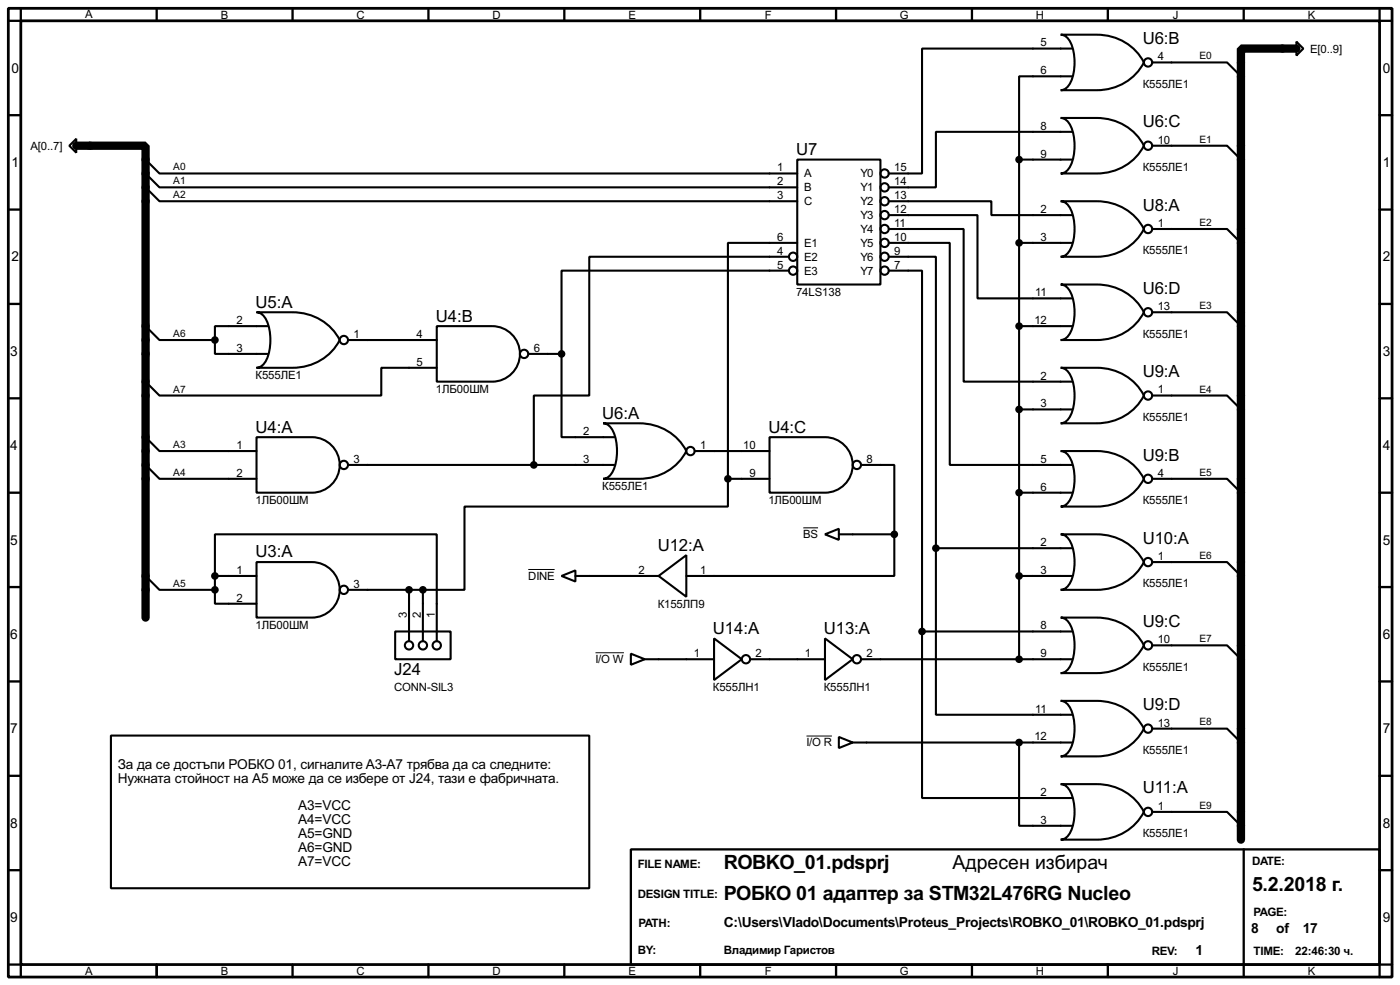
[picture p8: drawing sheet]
<svg xmlns="http://www.w3.org/2000/svg" width="256mm" height="180mm" viewBox="0 0 256 180" stroke-linecap="round" stroke-linejoin="round" font-family="sans-serif">
<path d="M1.5 1.5h253.5v177.3h-253.5zM3.8 3.8h248.9v172.7h-248.9z" fill="none" stroke="#000" stroke-width=".51"/>
<g fill="none" stroke="#000" stroke-width=".42">
<path d="M3.8 1.5v2.3h-2.3M28.7 1.5v2.3M53.6 1.5v2.3M78.5 1.5v2.3M103.4 1.5v2.3M128.3 1.5v2.3M153.2 1.5v2.3M178.1 1.5v2.3M202.9 1.5v2.3M227.8 1.5v2.3M252.7 1.5v2.3h2.3M1.5 21.1h2.3"/>
<path d="M1.5 38.4h2.3M252.7 21.1h2.3M252.7 38.4h2.3M1.5 55.6h2.3M252.7 55.6h2.3M1.5 72.9h2.3M252.7 72.9h2.3M1.5 90.2h2.3M252.7 90.2h2.3M1.5 107.4h2.3M252.7 107.4h2.3M1.5 124.7h2.3"/>
<path d="M252.7 124.7h2.3M1.5 142h2.3M1.5 159.3h2.3M115.6 155.4h137.1v21.1h-137.1zM227.8 155.4v23.4M252.7 142h2.3M252.7 159.3h2.3M1.5 176.5h2.3v2.3M28.7 176.5v2.3M53.6 176.5v2.3M78.5 176.5v2.3M103.4 176.5v2.3"/>
<path d="M128.3 176.5v2.3M153.2 176.5v2.3M178.1 176.5v2.3M202.9 176.5v2.3M255 176.5h-2.3v2.3"/>
</g>
<path d="M237.5 8.9h-10.2v144.8M14 26.7h12.7v86.3" fill="none" stroke="#000" stroke-width="1.5"/>
<g fill="none" stroke="#000" stroke-width=".38">
<path d="M194.3 6.3h6.6a9.5 9.5 0 0 1 8.6 5.1 9.5 9.5 0 0 1-8.6 5.1h-6.6a2.2 2.2 0 0 0 1.9-1.5 9.2 9.2 0 0 0-.4-7.8l-.9-.7zM196.3 8.9h-27.4v22.8h-6.1M196.3 14h-9.6v15.2M211.1 11.4h13.7l2.5 2.6M237.5 7.6l1.3 1.3-1.3 1.3zM12.7 26.7l1.3-1.3v2.5zM26.7 31.7l2.5 2.6h116.8M26.7 34.3l2.5 2.5h116.8M26.7 29.2l2.5 2.5h116.8M146 29.2h15.3v22.9h-15.3zM162.8 36.8h18.8v2.6h14.7M162.8 39.4h16.3v15.2h17.2"/>
<path d="M186.7 29.2v91.4M186.7 29.2h9.6M194.3 21.6h6.6a9.5 9.5 0 0 1 8.6 5.1 9.5 9.5 0 0 1-8.6 5h-6.6a2.2 2.2 0 0 0 1.9-1.4 9.2 9.2 0 0 0-.4-7.8l-.9-.8zM194.3 36.8h6.6a9.5 9.5 0 0 1 8.6 5.1 9.5 9.5 0 0 1-8.6 5.1h-6.6a2.2 2.2 0 0 0 1.9-1.5 9.2 9.2 0 0 0-.4-7.8l-.9-.8zM196.3 24.1h-24.9v10.2h-8.6M211.1 26.7h13.7l2.5 2.5M26.7 59.7l2.5 2.5h10.2M47 57.1h6.6a9.5 9.5 0 0 1 8.6 5.1 9.5 9.5 0 0 1-8.6 5.1h-6.6a2.2 2.2 0 0 0 1.8-1.5 9.2 9.2 0 0 0-.3-7.8l-1-.7zM49 59.7h-9.6v2.5M80 59.7h10.2a5.1 5.1 0 0 1 5 5.1 5.1 5.1 0 0 1-5 5h-10.2zM144.5 47h-36.6v25.4h-10.1v12.7M144.5 49.5h-41.6v15.3"/>
<path d="M146 44.4h-12.7v43.2M162.8 41.9h13.7v27.9h19.8M162.8 44.4h11.2v40.7h22.3M162.8 47h8.6v53.3M162.8 49.5h6.1v66.1M186.7 59.7h9.6M186.7 44.4h9.6M194.3 52.1h6.6a9.5 9.5 0 0 1 8.6 5 9.5 9.5 0 0 1-8.6 5.1h-6.6a2.2 2.2 0 0 0 1.9-1.5 9.2 9.2 0 0 0-.4-7.8l-.9-.7zM211.1 41.9h13.7l2.5 2.5M211.1 57.1h13.7l2.5 2.6M39.4 62.2v2.6h9.6M63.8 62.2h16.2"/>
<path d="M80 67.3h-10.2v5.1h-40.6l-2.5-2.6M96.8 64.8h6.1M102.9 64.8v15.2h9.6M110.5 77.5h6.6a9.5 9.5 0 0 1 8.6 5 9.5 9.5 0 0 1-8.6 5.1h-6.6a2.2 2.2 0 0 0 1.8-1.5 9.2 9.2 0 0 0-.3-7.8l-1-.7zM186.7 74.9h9.6M194.3 67.3h6.6a9.5 9.5 0 0 1 8.6 5.1 9.5 9.5 0 0 1-8.6 5.1h-6.6a2.2 2.2 0 0 0 1.9-1.5 9.2 9.2 0 0 0-.4-7.8l-.9-.8zM211.1 72.4h13.7l2.5 2.5M26.7 80l2.5 2.5h17.8M26.7 85.1l2.5 2.5h17.8M47 80h10.1a5.1 5.1 0 0 1 5.1 5.1 5.1 5.1 0 0 1-5.1 5.1h-10.1zM63.8 85.1h48.7M127.3 82.5h13.7"/>
<path d="M133.3 87.6v5.1h-48.2v15.2h-7.6M133.3 87.6h7.7M141 80h10.1a5.1 5.1 0 0 1 5.1 5.1 5.1 5.1 0 0 1-5.1 5.1h-10.1zM151.1 97.8l2.6-1v2zM153.7 97.8h10.1M157.7 85.1h6.1v12.7M163.8 97.8v7.6h-38.1M186.7 90.2h9.6M194.3 82.5h6.6a9.5 9.5 0 0 1 8.6 5.1 9.5 9.5 0 0 1-8.6 5.1h-6.6a2.2 2.2 0 0 0 1.9-1.5 9.2 9.2 0 0 0-.4-7.8l-.9-.7zM194.3 97.8h6.6a9.5 9.5 0 0 1 8.6 5.1 9.5 9.5 0 0 1-8.6 5h-6.6a2.2 2.2 0 0 0 1.9-1.4 9.2 9.2 0 0 0-.4-7.8l-.9-.8zM211.1 87.6h13.7l2.5 2.6M26.7 105.4l2.5 2.5h10.2"/>
<path d="M39.4 107.9v2.6h7.6M39.4 105.4v-7.6h40.6v19.5M39.4 105.4v2.5M39.4 105.4h7.6M47 102.9h10.1a5.1 5.1 0 0 1 5.1 5 5.1 5.1 0 0 1-5.1 5.1h-10.1zM63.8 107.9h13.7M72.4 115.6h10.1v5h-10.1zM74.9 107.9v9.4M77.5 107.9v9.4M102.9 105.4l2.5-1v2zM105.4 105.4h15.2M115.6 119.6l2.5 1-2.5 1.1z"/>
<path d="M120.6 105.4l5.1-3.8v7.6zM130.8 116.8l5.1 3.8-5.1 3.9zM151.1 116.8l5.1 3.8-5.1 3.9zM168.9 115.6v30.4h27.4M168.9 115.6h27.4M171.4 100.3v30.5h24.9M171.4 100.3h24.9M186.7 105.4h9.6M194.3 113h6.6a9.5 9.5 0 0 1 8.6 5.1 9.5 9.5 0 0 1-8.6 5.1h-6.6a2.2 2.2 0 0 0 1.9-1.5 9.2 9.2 0 0 0-.4-7.8l-.9-.8zM211.1 102.9h13.7l2.5 2.5M211.1 118.1h13.7l2.5 2.5M20.3 134.6h87.6v28h-87.6z"/>
<path d="M118.1 120.6h12.7M137.4 120.6h13.7M153.7 134.9l2.5 1-2.5 1zM156.2 135.9h40.1M157.7 120.6h38.6M186.7 135.9v15.2h9.6M194.3 128.3h6.6a9.5 9.5 0 0 1 8.6 5 9.5 9.5 0 0 1-8.6 5.1h-6.6a2.2 2.2 0 0 0 1.9-1.5 9.2 9.2 0 0 0-.4-7.8l-.9-.7zM211.1 133.3h13.7l2.5 2.6M194.3 143.5h6.6a9.5 9.5 0 0 1 8.6 5.1 9.5 9.5 0 0 1-8.6 5.1h-6.6a2.2 2.2 0 0 0 1.9-1.5 9.2 9.2 0 0 0-.4-7.8l-.9-.8zM211.1 148.6h13.7l2.5 2.5"/>
<circle cx="210.3" cy="11.4" r=".76"/>
<circle cx="162.1" cy="31.8" r=".76"/>
<circle cx="162.1" cy="34.3" r=".76"/>
<circle cx="162.1" cy="36.8" r=".76"/>
<circle cx="162.1" cy="39.4" r=".76"/>
<circle cx="210.3" cy="26.7" r=".76"/>
<circle cx="145.3" cy="47" r=".76"/>
<circle cx="145.3" cy="49.5" r=".76"/>
<circle cx="162.1" cy="44.5" r=".76"/>
<circle cx="162.1" cy="47" r=".76"/>
<circle cx="162.1" cy="49.5" r=".76"/>
<circle cx="162.1" cy="41.9" r=".76"/>
<circle cx="210.3" cy="57.2" r=".76"/>
<circle cx="210.3" cy="41.9" r=".76"/>
<circle cx="63" cy="62.2" r=".76"/>
<circle cx="96" cy="64.8" r=".76"/>
<circle cx="210.3" cy="72.4" r=".76"/>
<circle cx="63" cy="85.1" r=".76"/>
<circle cx="126.5" cy="82.6" r=".76"/>
<circle cx="157" cy="85.1" r=".76"/>
<circle cx="210.3" cy="87.6" r=".76"/>
<circle cx="63" cy="108" r=".76"/>
<circle cx="74.9" cy="118.1" r=".76"/>
<circle cx="77.5" cy="118.1" r=".76"/>
<circle cx="80" cy="118.1" r=".76"/>
<circle cx="210.3" cy="118.1" r=".76"/>
<circle cx="210.3" cy="102.9" r=".76"/>
<circle cx="136.7" cy="120.7" r=".76"/>
<circle cx="157" cy="120.7" r=".76"/>
<circle cx="210.3" cy="133.4" r=".76"/>
<circle cx="210.3" cy="148.6" r=".76"/>
</g>
<g fill="#000" stroke="#000" stroke-width=".38">
<circle cx="186.7" cy="29.2" r=".51"/>
<circle cx="186.7" cy="59.7" r=".51"/>
<circle cx="186.7" cy="44.4" r=".51"/>
<circle cx="39.4" cy="62.2" r=".51"/>
<circle cx="102.9" cy="64.8" r=".51"/>
<circle cx="186.7" cy="74.9" r=".51"/>
<circle cx="97.8" cy="85.1" r=".51"/>
<circle cx="133.3" cy="87.6" r=".51"/>
<circle cx="163.8" cy="97.8" r=".51"/>
<circle cx="186.7" cy="90.2" r=".51"/>
<circle cx="39.4" cy="107.9" r=".51"/>
<circle cx="39.4" cy="105.4" r=".51"/>
<circle cx="74.9" cy="107.9" r=".51"/>
<circle cx="77.5" cy="107.9" r=".51"/>
<circle cx="168.9" cy="115.6" r=".51"/>
<circle cx="171.4" cy="100.3" r=".51"/>
<circle cx="186.7" cy="105.4" r=".51"/>
<circle cx="186.7" cy="135.9" r=".51"/>
<circle cx="186.7" cy="120.6" r=".51"/>
</g>
<path d="M147.2 96.6h2.7M96.8 104.2h4.8M109.1 119.5h5.2M147.7 134.7h4.7" fill="none" stroke="#000" stroke-width=".18"/>
<g font-size="4">
<text x="132.6" y="159">ROBKO_01.pdsprj</text>
<text x="174.5" y="159">Адресен избирач</text>
<text x="132.6" y="164.8">РОБКО 01 адаптер за STM32L476RG Nucleo</text>
<text x="229.4" y="163.1">5.2.2018 г.</text>
</g>
<g font-size="3.4">
<text x="209.3" y="8.1">U6:B</text>
<text x="209.3" y="23.3">U6:C</text>
<text x="145.8" y="28.4">U7</text>
<text x="209.3" y="38.6">U8:A</text>
<text x="209.3" y="53.8">U6:D</text>
<text x="46.8" y="56.3">U5:A</text>
<text x="79.8" y="58.9">U4:B</text>
<text x="209.3" y="69">U9:A</text>
<text x="110.3" y="76.7">U6:A</text>
<text x="46.8" y="79.2">U4:A</text>
<text x="140.8" y="79.2">U4:C</text>
<text x="209.3" y="84.3">U9:B</text>
<text x="120.5" y="100.8">U12:A</text>
<text x="209.3" y="99.5">U10:A</text>
<text x="46.8" y="102">U3:A</text>
<text x="130.6" y="116">U14:A</text>
<text x="150.9" y="116">U13:A</text>
<text x="209.3" y="114.7">U9:C</text>
<text x="72.2" y="123.6">J24</text>
<text x="209.3" y="130">U9:D</text>
<text x="209.3" y="145.2">U11:A</text>
</g>
<g font-size="2.8">
<text x="2.1" y="13.3">0</text>
<text x="253.3" y="13.3">0</text>
<text x="2.1" y="30.6">1</text>
<text x="253.3" y="30.6">1</text>
<text x="2.1" y="47.8">2</text>
<text x="253.3" y="47.8">2</text>
<text x="1.9" y="65.1">3</text>
<text x="253.3" y="65.1">3</text>
<text x="1.9" y="82.4">4</text>
<text x="253.3" y="82.4">4</text>
<text x="1.9" y="99.7">5</text>
<text x="253.3" y="99.7">5</text>
<text x="1.9" y="116.9">6</text>
<text x="253.3" y="116.9">6</text>
<text x="1.9" y="134.2">7</text>
<text x="253.3" y="134.2">7</text>
<text x="21.6" y="140.7">За да се достъпи РОБКО 01, сигналите A3-A7 трябва да са следните:</text>
<text x="21.6" y="143.2">Нужната стойност на А5 може да се избере от J24, тази е фабричната.</text>
<text x="54.6" y="148.3">A3=VCC</text>
<text x="1.9" y="151.5">8</text>
<text x="54.6" y="150.8">A4=VCC</text>
<text x="54.6" y="153.4">A5=GND</text>
<text x="54.6" y="155.9">A6=GND</text>
<text x="253.3" y="151.5">8</text>
<text x="54.6" y="158.5">A7=VCC</text>
<text x="1.9" y="168.7">9</text>
<text x="132.6" y="169.7">C:\Users\Vlado\Documents\Proteus_Projects\ROBKO_01\ROBKO_01.pdsprj</text>
<text x="229.2" y="170.7">8</text>
<text x="233.8" y="170.7">of</text>
<text x="238.7" y="170.7">17</text>
<text x="253.3" y="168.7">9</text>
<text x="219" y="174.8">1</text>
</g>
<g font-size="2.4">
<text x="116.8" y="158.8">FILE NAME:</text>
<text x="229.4" y="158.3">DATE:</text>
<text x="116.8" y="164.3">DESIGN TITLE:</text>
<text x="229.6" y="167.7">PAGE:</text>
<text x="117" y="169.6">PATH:</text>
<text x="116.8" y="174.6">BY:</text>
<text x="132.6" y="174.6">Владимир Гаристов</text>
<text x="211" y="174.7">REV:</text>
<text x="229.6" y="174.7">TIME:</text>
<text x="237.3" y="174.7">22:46:30 ч.</text>
</g>
<g font-size="2.3">
<text x="15.6" y="3.3">A</text>
<text x="40.5" y="3.5">B</text>
<text x="65.3" y="3.5">C</text>
<text x="90.2" y="3.5">D</text>
<text x="115.1" y="3.5">E</text>
<text x="140.1" y="3.5">F</text>
<text x="164.8" y="3.5">G</text>
<text x="189.8" y="3.5">H</text>
<text x="214.9" y="3.5">J</text>
<text x="239.6" y="3.5">K</text>
<text x="190.6" y="8.5">5</text>
<text x="212.1" y="11">4</text>
<text x="240" y="9.6">E[0..9]</text>
<text x="190.6" y="13.6">6</text>
<text x="209.3" y="16.1">К555ЛЕ1</text>
<text x="190.6" y="23.7">8</text>
<text x="5.6" y="27.4">A[0..7]</text>
<text x="190.6" y="28.8">9</text>
<text x="212.1" y="26.3">10</text>
<text x="142.4" y="31.4">1</text>
<text x="142.4" y="33.9">2</text>
<text x="147.3" y="32.5">A</text>
<text x="147.3" y="35">B</text>
<text x="157.6" y="32.5">Y0</text>
<text x="157.6" y="35">Y1</text>
<text x="163.8" y="31.4">15</text>
<text x="163.8" y="33.9">14</text>
<text x="209.3" y="31.3">К555ЛЕ1</text>
<text x="142.4" y="36.4">3</text>
<text x="147.3" y="37.5">C</text>
<text x="157.6" y="37.5">Y2</text>
<text x="157.6" y="40.1">Y3</text>
<text x="163.8" y="36.4">13</text>
<text x="163.8" y="39">12</text>
<text x="163.8" y="41.5">11</text>
<text x="190.6" y="39">2</text>
<text x="212.1" y="41.5">1</text>
<text x="142.4" y="44.1">6</text>
<text x="142.4" y="46.6">4</text>
<text x="147.3" y="45.2">E1</text>
<text x="147.3" y="47.7">E2</text>
<text x="157.6" y="42.6">Y4</text>
<text x="157.6" y="45.2">Y5</text>
<text x="157.6" y="47.7">Y6</text>
<text x="163.8" y="44.1">10</text>
<text x="163.8" y="46.6">9</text>
<text x="190.6" y="44.1">3</text>
<text x="209.3" y="46.6">К555ЛЕ1</text>
<text x="142.4" y="49.1">5</text>
<text x="147.3" y="50.2">E3</text>
<text x="157.6" y="50.2">Y7</text>
<text x="163.8" y="49.1">7</text>
<text x="43.3" y="59.3">2</text>
<text x="145.8" y="54.2">74LS138</text>
<text x="189.5" y="59.3">12</text>
<text x="189.7" y="54.2">11</text>
<text x="212.1" y="56.8">13</text>
<text x="43.3" y="64.4">3</text>
<text x="64.8" y="61.8">1</text>
<text x="76.3" y="61.8">4</text>
<text x="97.8" y="64.4">6</text>
<text x="209.3" y="61.8">К555ЛЕ1</text>
<text x="46.8" y="69.4">К555ЛЕ1</text>
<text x="76.3" y="66.9">5</text>
<text x="79.8" y="72">1ЛБ00ШМ</text>
<text x="190.6" y="69.5">2</text>
<text x="190.6" y="74.5">3</text>
<text x="209.3" y="77">К555ЛЕ1</text>
<text x="212.1" y="72">1</text>
<text x="43.3" y="82.2">1</text>
<text x="106.8" y="79.6">2</text>
<text x="128.3" y="82.2">1</text>
<text x="136.1" y="82.2">10</text>
<text x="43.3" y="87.2">2</text>
<text x="64.8" y="84.7">3</text>
<text x="106.8" y="84.7">3</text>
<text x="110.3" y="89.7">К555ЛЕ1</text>
<text x="137.3" y="87.2">9</text>
<text x="158.7" y="84.7">8</text>
<text x="190.6" y="84.7">5</text>
<text x="190.6" y="89.8">6</text>
<text x="212.1" y="87.2">4</text>
<text x="46.8" y="92.2">1ЛБ00ШМ</text>
<text x="140.8" y="92.2">1ЛБ00ШМ</text>
<text x="209.3" y="92.2">К555ЛЕ1</text>
<text x="147.2" y="98.5">BS</text>
<text x="190.6" y="99.9">2</text>
<text x="43.3" y="105">1</text>
<text x="64.8" y="107.6">3</text>
<text x="96.8" y="106.1">DINE</text>
<text x="117" y="105">2</text>
<text x="128.3" y="105">1</text>
<text x="190.6" y="105">3</text>
<text x="209.3" y="107.5">К555ЛЕ1</text>
<text x="212.1" y="102.5">1</text>
<text x="43.3" y="110.1">2</text>
<text x="74.5" y="113" transform="rotate(-90 74.5 113)">3</text>
<text x="77.1" y="113" transform="rotate(-90 77.1 113)">2</text>
<text x="79.6" y="113" transform="rotate(-90 79.6 113)">1</text>
<text x="120.5" y="111.3">К155ЛП9</text>
<text x="46.8" y="115.1">1ЛБ00ШМ</text>
<text x="190.6" y="115.2">8</text>
<text x="212.1" y="117.7">10</text>
<text x="109.1" y="121.4">I/O W</text>
<text x="127.1" y="120.3">1</text>
<text x="138.4" y="120.3">2</text>
<text x="147.4" y="120.3">1</text>
<text x="158.7" y="120.3">2</text>
<text x="190.6" y="120.3">9</text>
<text x="209.3" y="122.7">К555ЛЕ1</text>
<text x="72.2" y="126.5">CONN-SIL3</text>
<text x="130.6" y="126.5">К555ЛН1</text>
<text x="150.9" y="126.5">К555ЛН1</text>
<text x="189.7" y="130.4">11</text>
<text x="147.7" y="136.6">I/O R</text>
<text x="189.5" y="135.5">12</text>
<text x="209.3" y="138">К555ЛЕ1</text>
<text x="212.1" y="133">13</text>
<text x="190.6" y="145.7">2</text>
<text x="212.1" y="148.2">1</text>
<text x="190.6" y="150.7">3</text>
<text x="209.3" y="153.2">К555ЛЕ1</text>
<text x="15.6" y="178.5">A</text>
<text x="40.5" y="178.5">B</text>
<text x="65.3" y="178.5">C</text>
<text x="90.2" y="178.5">D</text>
<text x="115.1" y="178.5">E</text>
<text x="140.1" y="178.5">F</text>
<text x="164.8" y="178.5">G</text>
<text x="189.8" y="178.5">H</text>
<text x="214.9" y="178.5">J</text>
<text x="239.6" y="178.5">K</text>
</g>
<g font-size="2.1">
<text x="219.7" y="10.9">E0</text>
<text x="219.7" y="26.1">E1</text>
<text x="31.7" y="33.7">A1</text>
<text x="31.7" y="31.2">A0</text>
<text x="31.7" y="36.3">A2</text>
<text x="219.7" y="41.4">E2</text>
<text x="219.7" y="56.6">E3</text>
<text x="31.7" y="61.7">A6</text>
<text x="31.7" y="71.8">A7</text>
<text x="219.7" y="71.8">E4</text>
<text x="31.7" y="82">A3</text>
<text x="31.7" y="87.1">A4</text>
<text x="219.7" y="87.1">E5</text>
<text x="31.7" y="107.4">A5</text>
<text x="219.7" y="102.3">E6</text>
<text x="219.7" y="117.5">E7</text>
<text x="219.7" y="132.8">E8</text>
<text x="219.7" y="148">E9</text>
</g>
</svg>
